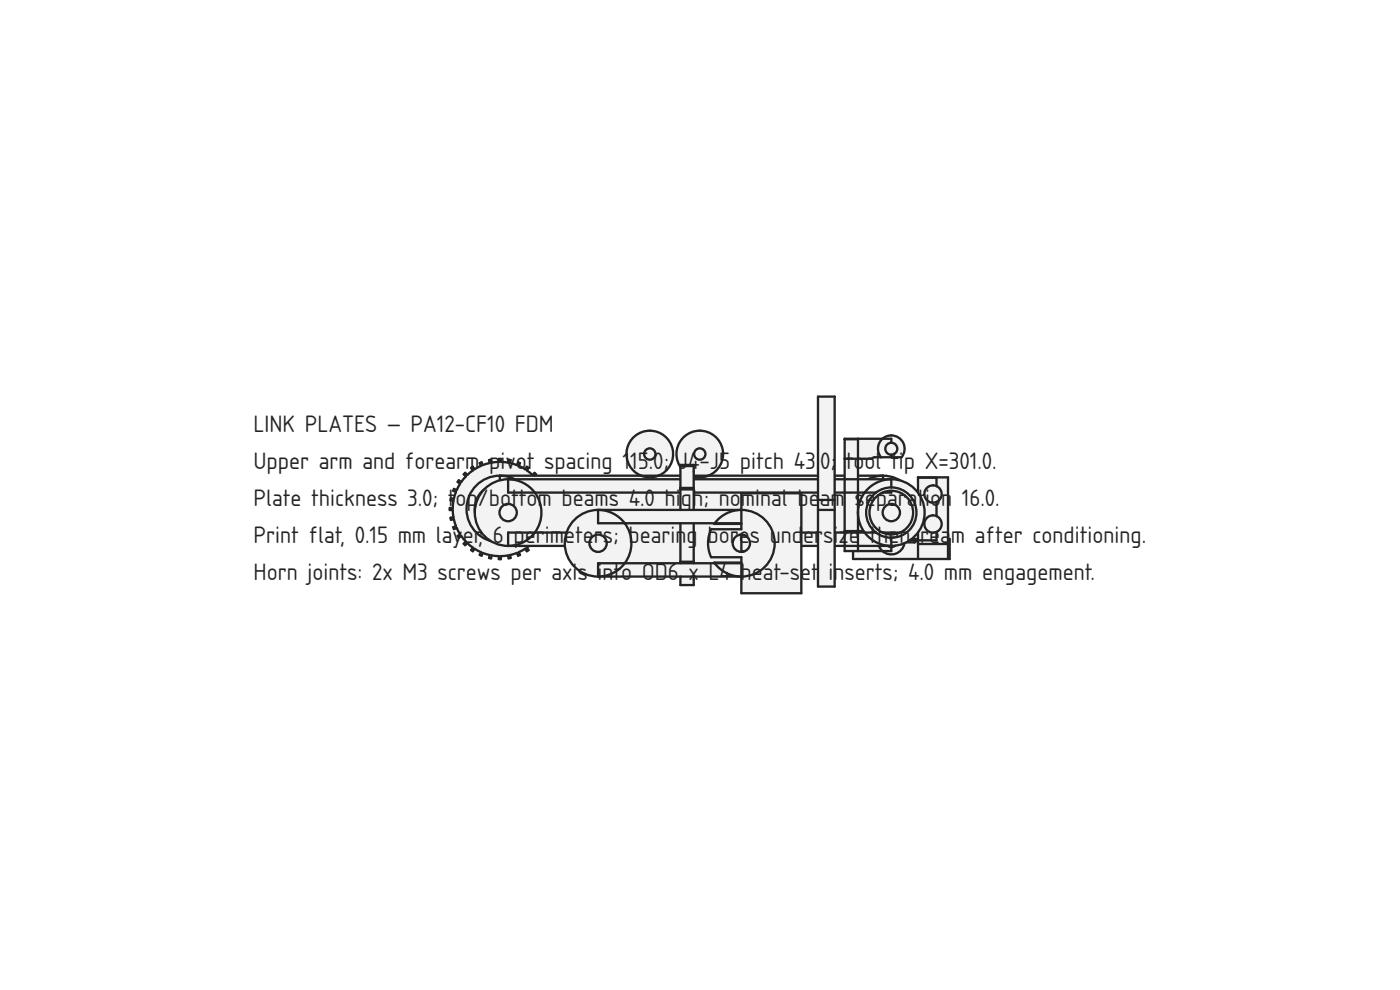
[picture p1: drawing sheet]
<svg xmlns="http://www.w3.org/2000/svg" width="420mm" height="297mm" viewBox="0 0 420 297" stroke-linecap="round" stroke-linejoin="round" font-family="sans-serif">
<g fill="#f1f3f5">
<path d="M139.2 142.3l.4-.4 .6 .6 1.7-1.4-.5-.7 .5-.3 .5 .7 1.9-1-.3-.9 .5-.2 .4 .8 2.1-.6-.2-.9 .6-.1 .2 .9 2.1-.2v-.9h.6v.9l2.2 .2 .1-.9 .6 .1-.1 .9 2 .6 .4-.8 .6 .2-.4 .9 1.9 1 .5-.7 .5 .3-.5 .7 1.7 1.4 .6-.6 .5 .4-.5 .4h32a7 7 0 0 1-3-10.7 7 7 0 0 1 11.2 0 7 7 0 0 1-3 10.7h9.8a7 7 0 0 1-3-10.7 7 7 0 0 1 11.2 0 7 7 0 0 1-3 10.7h52.4a10 10 0 0 1 9.8 7.8 10 10 0 0 1-5.4 11.2h6.1v-18.5h9v18.5h.5v6h-29v-5h-21.8v5h-9v-5h-64.8l.5 .4-.5 .5-.6-.7-1.7 1.4 .5 .8-.5 .3-.5-.8-1.9 1.1 .4 .8-.6 .2-.4-.8-2 .6 .1 .9-.6 .1-.1-.9-2.2 .3v.9h-.6v-.9l-2.1-.3-.2 .9-.6-.1 .2-.9-2.1-.6-.4 .8-.5-.2 .3-.8-1.9-1.1-.5 .8-.5-.3 .5-.8-1.7-1.4-.6 .7-.4-.5 .6-.6-1.4-1.7-.7 .5-.4-.5 .8-.5-1-1.9-.9 .4-.2-.6 .8-.3-.6-2.1-.9 .2-.1-.6 .9-.2-.2-2.2h-.9v-.6h.9l.2-2.1-.9-.2 .1-.6 .9 .2 .6-2.1-.8-.3 .2-.6 .9 .3 1-1.9-.8-.5 .4-.5 .7 .5 1.4-1.7z" fill-rule="evenodd"/>
<path d="M163.8 146.7h61.4v12h-61.4l.2-.5-.8-.3 .6-2.1 .9 .2 .1-.6-.9-.2 .2-2.2h1v-.6h-1l-.2-2.1 .9-.2-.1-.6-.9 .2-.6-2.1 .8-.3z" fill-rule="evenodd"/>
<path d="M150 162.7a10 10 0 0 0 8-4h99a10 10 0 0 0 8 4z" fill-rule="evenodd"/>
<path d="M150 142.7h42.4a7 7 0 0 0 5.2 0h9.8a7 7 0 0 0 5.2 0h52.4a10 10 0 0 0-8 4h-99a10 10 0 0 0-8-4z" fill-rule="evenodd"/>
<path d="M257 146.7h8v-4a10 10 0 0 1 10 10 10 10 0 0 1-10 10v-4h-8a10 10 0 0 1 0-12z" fill-rule="evenodd"/>
<path d="M234.2 146.7h22.8a10 10 0 0 0 0 12h-22.8z" fill-rule="evenodd"/>
<path d="M139.2 142.3l.4-.4 .6 .6 1.7-1.4-.5-.7 .5-.3 .5 .7 1.9-1-.3-.9 .5-.2 .4 .8 2.1-.6-.2-.9 .6-.1 .2 .9 2.1-.2v-.9h.6v.9l2.2 .2 .1-.9 .6 .1-.1 .9 2 .6 .4-.8 .6 .2-.4 .9 1.9 1 .5-.7 .5 .3-.5 .7 1.7 1.4 .6-.6 .5 .4-.5 .4h-10.4a10 10 0 0 0-10 10 10 10 0 0 0 10 10h10.4l.5 .4-.5 .5-.6-.7-1.7 1.4 .5 .8-.5 .3-.5-.8-1.9 1.1 .4 .8-.6 .2-.4-.8-2 .6 .1 .9-.6 .1-.1-.9-2.2 .3v.9h-.6v-.9l-2.1-.3-.2 .9-.6-.1 .2-.9-2.1-.6-.4 .8-.5-.2 .3-.8-1.9-1.1-.5 .8-.5-.3 .5-.8-1.7-1.4-.6 .7-.4-.5 .6-.6-1.4-1.7-.7 .5-.4-.5 .8-.5-1-1.9-.9 .4-.2-.6 .8-.3-.6-2.1-.9 .2-.1-.6 .9-.2-.2-2.2h-.9v-.6h.9l.2-2.1-.9-.2 .1-.6 .9 .2 .6-2.1-.8-.3 .2-.6 .9 .3 1-1.9-.8-.5 .4-.5 .7 .5 1.4-1.7z" fill-rule="evenodd"/>
<path d="M256 162.7h18.4l.6-.3v-.7h.5v6h-19.5z" fill-rule="evenodd"/>
<path d="M275.5 143.3h5.6v2.5a2.6 2.6 0 0 0-3.7 2.4 2.6 2.6 0 0 0 3.7 2.4v4.2a2.6 2.6 0 0 0-3.7 2.4 2.6 2.6 0 0 0 3.7 2.4v2.5h-5.6z" fill-rule="evenodd"/>
<path d="M142.5 146.1a10 10 0 0 1 7.5-3.4v2.5a7.5 7.5 0 0 0-7.5 7.5 7.5 7.5 0 0 0 7.5 7.6v2.4a10 10 0 0 1-9.1-5.9 10 10 0 0 1 1.6-10.7z" fill-rule="evenodd"/>
<path d="M275.5 143.2h9v20h-9v-1.1h5.6v-2.5a2.6 2.6 0 0 0 1.5-2.4 2.6 2.6 0 0 0-1.5-2.4v-4.2a2.6 2.6 0 0 0 1.5-2.4 2.6 2.6 0 0 0-1.5-2.4v-2.5z" fill-rule="evenodd"/>
<path d="M158 146.7h4.8l.2 .3 .8-.3 .2 .6-.8 .3 .6 2.1 .9-.2 .1 .6-.9 .2 .2 2.1h1v.6h-1l-.2 2.2 .9 .2-.1 .6-.9-.2-.6 2.1 .8 .3-.2 .5-.8-.3-.2 .3h-4.8a10 10 0 0 0 0-12z" fill-rule="evenodd"/>
<path d="M275.5 163.2h9v4.5h-9z" fill-rule="evenodd"/>
<path d="M225.2 163.2h9v4.5h-9z" fill-rule="evenodd"/>
<path d="M231.8 146.7h2.4v12h-2.4a2.6 2.6 0 0 0-.1-3.1 2.6 2.6 0 0 0-3-.8v-4.2a2.6 2.6 0 0 0 3-.7 2.6 2.6 0 0 0 .1-3.2z" fill-rule="evenodd"/>
<path d="M154.6 146.7h3.4a10 10 0 0 1 0 12h-3.4a7.5 7.5 0 0 0 0-12z" fill-rule="evenodd"/>
<path d="M225.2 146.7h2.4a2.6 2.6 0 0 0 1.1 3.9v4.2a2.6 2.6 0 0 0-1.1 3.9h-2.4z" fill-rule="evenodd"/>
<path d="M257 158.7h8v4a10 10 0 0 1-8-4z" fill-rule="evenodd"/>
<path d="M258.3 145.3a10 10 0 0 1 6.7-2.6v4h-8z" fill-rule="evenodd"/>
<path d="M227.9 155.4a2.6 2.6 0 0 1 3.5-.2 2.6 2.6 0 0 1 .4 3.5h-4.2a2.6 2.6 0 0 1 .3-3.3z" fill-rule="evenodd"/>
<path d="M227.6 146.7h4.2a2.6 2.6 0 0 1-2.1 4.1 2.6 2.6 0 0 1-2.1-4.1z" fill-rule="evenodd"/>
<path d="M150 142.7a10 10 0 0 1 8 4h-3.4l-1.8-1-2.8-.5z" fill-rule="evenodd"/>
<path d="M150 160.3l2.1-.3 2.5-1.3h3.4a10 10 0 0 1-8 4z" fill-rule="evenodd"/>
<path d="M225.2 162.7h9v.5h-9z" fill-rule="evenodd"/>
<path d="M265 162.7l1.7-.1 1.7-.5h6v.6z" fill-rule="evenodd"/>
<path d="M284.5 161.7h.5v6h-.5z" fill-rule="evenodd"/>
<path d="M268.4 162.1l1-.4h5v.4z" fill-rule="evenodd"/>
<path d="M192.4 142.7h5.2a7 7 0 0 1-5.2 0z" fill-rule="evenodd"/>
<path d="M207.4 142.7h5.2a7 7 0 0 1-5.2 0z" fill-rule="evenodd"/>
<path d="M274.4 162.1h.6v.3l-.6 .3z" fill-rule="evenodd"/>
<path d="M274.4 161.7h.6v.4h-.6z" fill-rule="evenodd"/>
<path d="M162.8 146.7h.9l-.7 .3z" fill-rule="evenodd"/>
<path d="M163 158.4l.7 .3h-.9z" fill-rule="evenodd"/>
<circle cx="150" cy="152.7" r="7.5"/>
<circle cx="210" cy="136.2" r="7"/>
<circle cx="195" cy="136.2" r="7"/>
<circle cx="150" cy="152.7" r="6.6"/>
<circle cx="280" cy="148.2" r="2.6"/>
<circle cx="280" cy="157.2" r="2.6"/>
<circle cx="265" cy="152.7" r="2.6"/>
<circle cx="150" cy="152.7" r="2.6"/>
<circle cx="195" cy="136.2" r="1.7"/>
<circle cx="210" cy="136.2" r="1.7"/>
</g>
<g fill="none" stroke="#212529" stroke-width=".7">
<path d="M150 142.7a10 10 0 0 1 10 10 10 10 0 0 1-10 10M150 145.2a7.5 7.5 0 0 0-7.5 7.5 7.5 7.5 0 0 0 7.5 7.6M150 145.2l2.1 .3 2.5 1.2M150 142.7a10 10 0 0 0-10 10 10 10 0 0 0 10 10M150 142.7v2.5M150 142.7h115M154.6 158.7l-2.5 1.3-2.1 .3M154.6 146.7a7.5 7.5 0 0 1 0 12M154.6 158.7h110.4v4M160.4 142.7l.5-.4-.5-.4-.6 .6-1.7-1.4 .5-.7-.5-.3-.5 .7-1.9-1 .4-.9-.6-.2-.4 .8-2-.6 .1-.9-.6-.1-.1 .9-2.2-.2v-.9h-.6v.9l-2.1 .2-.2-.9-.6 .1 .2 .9-2.1 .6-.4-.8-.5 .2 .3 .9-1.9 1-.5-.7-.5 .3 .5 .7-1.7 1.4-.6-.6-.4 .4 .6 .6-1.4 1.7-.7-.5-.4 .5 .8 .5-1 1.9-.9-.3-.2 .6 .8 .3-.6 2.1-.9-.2-.1 .6 .9 .2-.2 2.1h-.9v.6h.9l.2 2.2-.9 .2 .1 .6 .9-.2 .6 2.1-.8 .3 .2 .6 .9-.4 1 1.9-.8 .5 .4 .5 .7-.5 1.4 1.7-.6 .6 .4 .5 .6-.7 1.7 1.4-.5 .8 .5 .3 .5-.8 1.9 1.1-.3 .8 .5 .2 .4-.8 2.1 .6-.2 .9 .6 .1 .2-.9 2.1 .3v.9h.6v-.9l2.2-.3 .1 .9 .6-.1-.1-.9 2-.6 .4 .8 .6-.2-.4-.8 1.9-1.1 .5 .8 .5-.3-.5-.8 1.7-1.4 .6 .7 .5-.5-.5-.4M162.8 146.7l.2 .3 .7-.3M162.8 158.7l.2-.3 .7 .3"/>
<path d="M163.8 146.7l.2 .6-.8 .3 .6 2.1 .9-.2 .1 .6-.9 .2 .2 2.1h1v.6h-1l-.2 2.2 .9 .2-.1 .6-.9-.2-.6 2.1 .8 .3-.2 .5M225.2 146.7v12M227.6 146.7a2.6 2.6 0 0 0 1.1 3.9M228.7 154.8a2.6 2.6 0 0 0-1.1 3.9M228.7 154.8a2.6 2.6 0 0 1 3 .8 2.6 2.6 0 0 1 .1 3.1M228.7 150.6v4.2M231.8 146.7a2.6 2.6 0 0 1-.1 3.2 2.6 2.6 0 0 1-3 .7M234.2 146.7v12M265 142.7a10 10 0 0 0-10 10 10 10 0 0 0 10 10M265 142.7a10 10 0 0 1 10 10 10 10 0 0 1-10 10M265 142.7v4h-110.4M275.5 143.3h5.6v2.5"/>
<path d="M281.1 145.8a2.6 2.6 0 0 1 1.5 2.4 2.6 2.6 0 0 1-1.5 2.4M281.1 154.8a2.6 2.6 0 0 1 1.5 2.4 2.6 2.6 0 0 1-1.5 2.4M281.1 154.8a2.6 2.6 0 0 0-3.7 2.4 2.6 2.6 0 0 0 3.7 2.4M281.1 145.8a2.6 2.6 0 0 0-3.7 2.4 2.6 2.6 0 0 0 3.7 2.4M281.1 150.6v4.2M281.1 159.6v2.5h-5.6M150 160.3v2.4M150 162.7h124.4M225.2 162.7v5h9v-5M225.2 163.2h9M268.4 162.1h6.6M269.4 161.7h6.1"/>
<path d="M274.4 161.7v1M275 162.1l-.2 .4-.4 .2M275 161.7v.4M275.5 167.7v-24.5h9v24.5M275.5 163.2h9M284.5 161.7h.5v6h-29v-5"/>
<circle cx="195" cy="136.2" r="7"/>
<circle cx="195" cy="136.2" r="1.7"/>
<circle cx="210" cy="136.2" r="7"/>
<circle cx="210" cy="136.2" r="1.7"/>
<circle cx="150" cy="152.7" r="6.6"/>
<circle cx="150" cy="152.7" r="2.6"/>
<circle cx="265" cy="152.7" r="2.6"/>
</g>
<g fill="#f1f3f5">
<path d="M145 147.2a10 10 0 0 1 7.5-3.4h101v-12.2h11.3a4 4 0 0 1 5.5 .2 4 4 0 0 1 .3 5.4h-8.1l-.8 .4h-4.2v6.2h10a10 10 0 0 1 9.8 8 10 10 0 0 1-5.9 11.2 4 4 0 0 1-6.6 2.3h-11.3v-1.5h-101a10 10 0 0 1-9.1-5.9 10 10 0 0 1 1.6-10.7z" fill-rule="evenodd"/>
<path d="M160.5 147.8h93v12h-93a10 10 0 0 0 0-12z" fill-rule="evenodd"/>
<path d="M152.5 163.8a10 10 0 0 0 8-4h93v4z" fill-rule="evenodd"/>
<path d="M152.5 143.8h101v4h-93a10 10 0 0 0-8-4z" fill-rule="evenodd"/>
<path d="M145 147.2a10 10 0 0 1 7.5-3.4v4h8a10 10 0 0 1 0 12h-8v4a10 10 0 0 1-9.1-5.9 10 10 0 0 1 1.6-10.7z" fill-rule="evenodd"/>
<path d="M262.8 149.2a4.7 4.7 0 0 1 4.7-1.4v-.6a6.5 6.5 0 0 1 6.4 5.3 6.5 6.5 0 0 1-3.8 7.3h-2.6a5.3 5.3 0 0 1-6.1-3.5 6.5 6.5 0 0 1 1.4-7.1z" fill-rule="evenodd"/>
<path d="M267.5 143.8a10 10 0 0 1 10 10 10 10 0 0 1-10 10v-2.5a7.5 7.5 0 0 0 7.5-7.5 7.5 7.5 0 0 0-7.5-7.6z" fill-rule="evenodd"/>
<path d="M253.5 147.8h4v11.5h-4z" fill-rule="evenodd"/>
<path d="M257.5 131.6h7.3a4 4 0 0 0-.4 5.6h-2.2l-.5 .4h-4.2z" fill-rule="evenodd"/>
<path d="M259.5 147.8h3.4a7.5 7.5 0 0 0 0 12h-3.4a10 10 0 0 1 0-12z" fill-rule="evenodd"/>
<path d="M253.5 137.6h4v6.2h-4z" fill-rule="evenodd"/>
<path d="M253.5 131.8h4v5.8h-4z" fill-rule="evenodd"/>
<path d="M152.5 143.8a10 10 0 0 1 8 4h-8z" fill-rule="evenodd"/>
<path d="M152.5 159.8h8a10 10 0 0 1-8 4z" fill-rule="evenodd"/>
<path d="M264.8 131.6a4 4 0 0 1 5.5 .2 4 4 0 0 1 .3 5.4h-3.1v-.8a1.8 1.8 0 0 0 1.8-1.8 1.8 1.8 0 0 0-1.8-1.8v-1.2z" fill-rule="evenodd"/>
<path d="M257.5 159.8h2a10 10 0 0 0 8 4h-10z" fill-rule="evenodd"/>
<path d="M257.5 143.8h10a10 10 0 0 0-8 4h-2z" fill-rule="evenodd"/>
<path d="M259.5 159.8h3.4l2.5 1.3 2.1 .2v2.5a10 10 0 0 1-8-4z" fill-rule="evenodd"/>
<path d="M260.7 146.4a10 10 0 0 1 6.8-2.6v2.4l-2.1 .3-2.5 1.3h-3.4z" fill-rule="evenodd"/>
<path d="M253.5 159.8h4v4h-4z" fill-rule="evenodd"/>
<path d="M253.5 143.8h4v4h-4z" fill-rule="evenodd"/>
<path d="M264.8 131.6h2.7v1.2a1.8 1.8 0 0 0-1.8 1.8 1.8 1.8 0 0 0 1.8 1.8v.8h-3.1a4 4 0 0 1 .4-5.6z" fill-rule="evenodd"/>
<path d="M257.5 163.8h6.3l1 1.5h-7.3z" fill-rule="evenodd"/>
<path d="M264.8 165.3h2.7v-1.2l3.9-1.1a4 4 0 0 1-6.6 2.3z" fill-rule="evenodd"/>
<path d="M253.5 163.8h4v1.5h-4z" fill-rule="evenodd"/>
<path d="M263.8 163.8h2.6l1.1 .3v1.2h-2.7z" fill-rule="evenodd"/>
<path d="M257.5 147.8h2a10 10 0 0 0-2 6z" fill-rule="evenodd"/>
<path d="M257.5 153.8a10 10 0 0 0 1.7 5.5h-1.7z" fill-rule="evenodd"/>
<circle cx="267.5" cy="153.8" r="7.6"/>
<circle cx="267.5" cy="153.8" r="6.6"/>
<circle cx="267.5" cy="153.8" r="2.6"/>
<circle cx="152.5" cy="153.8" r="2.6"/>
<circle cx="267.5" cy="134.6" r="1.8"/>
</g>
<path d="M253.5 159.6h4" fill="none" stroke="#f1f3f5" stroke-width=".45"/>
<g fill="#f1f3f5">
<path d="M267.5 159.8h2.6l-2.6 .5z" fill-rule="evenodd"/>
<path d="M264.9 147.8l2.6-.6v.6z" fill-rule="evenodd"/>
<path d="M264.9 159.8h2.6v.5z" fill-rule="evenodd"/>
<path d="M257.5 159.3h1.7l.3 .5h-2z" fill-rule="evenodd"/>
</g>
<path d="M253.5 131.7h4" fill="none" stroke="#f1f3f5" stroke-width=".3"/>
<path d="M266.4 163.8l2.2-.1a1.8 1.8 0 0 1-2.2 .1z" fill-rule="evenodd" fill="#f1f3f5"/>
<g fill="none" stroke="#212529" stroke-width=".7">
<path d="M253.5 131.8h4M257.5 131.6v33.7M264.4 137.2a4 4 0 0 1 .4-5.5 4 4 0 0 1 5.4 0 4 4 0 0 1 .4 5.5h-8.1l-.8 .4h-8.2M267.5 132.8a1.8 1.8 0 0 0-1.8 1.8 1.8 1.8 0 0 0 1.8 1.8M267.5 132.8a1.8 1.8 0 0 1 1.8 1.8 1.8 1.8 0 0 1-1.8 1.8M267.5 132.8v-1.2h-14v33.7h14v-1.2M267.5 136.4v.8M152.5 143.8a10 10 0 0 1 10 10 10 10 0 0 1-10 10M152.5 143.8a10 10 0 0 0-10 10 10 10 0 0 0 10 10M152.5 143.8v4h110.4M152.5 143.8h115M253.5 159.3h5.7"/>
<path d="M262.9 159.8l2.5 1.3 2.1 .2M262.9 147.8a7.5 7.5 0 0 0 0 12M262.9 159.8h-110.4v4M264.9 159.8h5.2M267.5 143.8a10 10 0 0 0-10 10 10 10 0 0 0 10 10M267.5 143.8a10 10 0 0 1 10 10 10 10 0 0 1-10 10M267.5 146.2a7.5 7.5 0 0 1 7.5 7.6 7.5 7.5 0 0 1-7.5 7.5M267.5 146.2l-2.1 .3-2.5 1.3M267.5 147.2v.6h-2.6M267.5 143.8v2.4M267.5 159.8v.5M152.5 163.8h115"/>
<path d="M266.4 163.8l1.1 .3M267.5 161.3v2.5M268.6 163.7l-1.1 .4M271.4 163a4 4 0 0 1-3.5 3.3 4 4 0 0 1-4.1-2.5"/>
<circle cx="152.5" cy="153.8" r="2.6"/>
<circle cx="267.5" cy="153.8" r="6.6"/>
<circle cx="267.5" cy="153.8" r="2.6"/>
</g>
<g fill="#f1f3f5">
<path d="M172 156.4a10 10 0 0 1 7.5-3.4h24.7v-13.5h4v13.5h14.3v-5h18v30h-18v-5h-14.3v2.5h-4v-2.5h-24.7a10 10 0 0 1-9.1-5.9 10 10 0 0 1 1.6-10.7z" fill-rule="evenodd"/>
<path d="M222.5 148h18v30h-18v-5a10 10 0 0 0 10-10 10 10 0 0 0-10-10z" fill-rule="evenodd"/>
<path d="M245.5 119h5v57h-5z" fill-rule="evenodd"/>
<path d="M172 156.4a10 10 0 0 1 7.5-3.4v4h8a10 10 0 0 1 0 12h-8v4a10 10 0 0 1-9.1-5.9 10 10 0 0 1 1.6-10.7z" fill-rule="evenodd"/>
<path d="M214.5 157h8v-4a10 10 0 0 1 10 10 10 10 0 0 1-10 10v-4h-8l-.2-.2h8.2v-1.6h-9.1a10 10 0 0 1 0-8.4h9.1v-1.6h-8.2z" fill-rule="evenodd"/>
<path d="M187.5 157h16.7v12h-16.7a10 10 0 0 0 0-12z" fill-rule="evenodd"/>
<path d="M245.5 119h5v31h-5z" fill-rule="evenodd"/>
<path d="M179.5 173a10 10 0 0 0 8-4h27a10 10 0 0 0 8 4z" fill-rule="evenodd"/>
<path d="M179.5 153h43a10 10 0 0 0-8 4h-27a10 10 0 0 0-8-4z" fill-rule="evenodd"/>
<path d="M245.5 153h5v23h-5z" fill-rule="evenodd"/>
<path d="M208.2 157l14.3 .2v1.6h-9.1a10 10 0 0 0 0 8.4h9.1v1.6l-14.3 .2z" fill-rule="evenodd"/>
<path d="M204.2 157h4v11.5h-4z" fill-rule="evenodd"/>
<path d="M204.2 139.8h4v6.6h-4z" fill-rule="evenodd"/>
<path d="M204.2 146.8h4v6.2h-4z" fill-rule="evenodd"/>
<path d="M215.7 155.6a10 10 0 0 1 6.8-2.6v4h-8z" fill-rule="evenodd"/>
<path d="M179.5 153a10 10 0 0 1 8 4h-8z" fill-rule="evenodd"/>
<path d="M179.5 169h8a10 10 0 0 1-8 4z" fill-rule="evenodd"/>
<path d="M214.5 169h8v4a10 10 0 0 1-8-4z" fill-rule="evenodd"/>
<path d="M245.5 150h5v3h-5z" fill-rule="evenodd"/>
<path d="M220.9 161l1.6-.6v5.2a2.6 2.6 0 0 1-2.5-1.7 2.6 2.6 0 0 1 .9-2.9z" fill-rule="evenodd"/>
<path d="M222.5 160.6a2.41 2.41 0 0 1 2.6 2.4 2.41 2.41 0 0 1-2.6 2.4z" fill-rule="evenodd"/>
<path d="M204.2 173h4v2.5h-4z" fill-rule="evenodd"/>
<circle cx="222.5" cy="163" r="2.6"/>
<circle cx="179.5" cy="163" r="2.6"/>
</g>
<path d="M204.2 146.6h4M204.2 168.8h4" fill="none" stroke="#f1f3f5" stroke-width=".45"/>
<path d="M204.2 139.7h4" fill="none" stroke="#f1f3f5" stroke-width=".35"/>
<g fill="#f1f3f5">
<path d="M222.5 160.4l1 .2h-1z" fill-rule="evenodd"/>
<path d="M222.5 165.4h1l-1 .2z" fill-rule="evenodd"/>
</g>
<g fill="none" stroke="#212529" stroke-width=".7">
<path d="M245.5 119h5v57h-5zM204.2 139.8h4M179.5 153a10 10 0 0 1 10 10 10 10 0 0 1-10 10M179.5 153a10 10 0 0 0-10 10 10 10 0 0 0 10 10M179.5 153v4h43v-9h18v30h-18v-9h-43v4M179.5 153h43M204.2 153v-13.5h4v13.5M204.2 157v12M204.2 146.8h4M204.2 146.4h4M208.2 157v12M222.5 153a10 10 0 0 0-8.2 4.2h8.2v1.6h-9.1a10 10 0 0 0 0 8.4h9.1v1.6h-8.2a10 10 0 0 0 8.2 4.2"/>
<path d="M222.5 153a10 10 0 0 1 10 10 10 10 0 0 1-10 10M245.5 153h5M245.5 150h5M179.5 173h43M204.2 173v2.5h4v-2.5M204.2 168.5h4M222.5 160.4v5.2M222.5 165.4h1M222.5 160.6h1"/>
<circle cx="179.5" cy="163" r="2.6"/>
<circle cx="222.5" cy="163" r="2.6"/>
</g>
<g font-size="6.7" fill="#212529">
<text x="76" y="129.5">LINK PLATES — PA12-CF10 FDM</text>
<text x="76" y="140.6">Upper arm and forearm pivot spacing 115.0; J4-J5 pitch 43.</text>
<text x="246.1" y="140.6">0;</text>
<text x="253.8" y="140.6">to</text>
<text x="259.4" y="140.6">ol tip X=301.0.</text>
<text x="76" y="151.7">Plate thickness 3.0; top/bottom beams 4.0 hi</text>
<text x="204.3" y="151.7">gh; nom</text>
<text x="226.6" y="151.7">ina</text>
<text x="234.6" y="151.7">l be</text>
<text x="246" y="151.7">am</text>
<text x="256.4" y="151.7">separatio</text>
<text x="282.4" y="151.7">n</text>
<text x="288.6" y="151.7">16.0.</text>
<text x="76" y="162.8">Print flat, 0.15 mm layer, 6</text>
<text x="154.1" y="162.8">perimeters; bearin</text>
<text x="206" y="162.8">g</text>
<text x="212.3" y="162.8">bores und</text>
<text x="241" y="162.8">er</text>
<text x="247" y="162.8">si</text>
<text x="251.6" y="162.8">z</text>
<text x="254.7" y="162.8">e</text>
<text x="260.9" y="162.8">then rea</text>
<text x="285.3" y="162.8">m after conditioning.</text>
<text x="76" y="173.9">Horn joints: 2x M3 screws per axis into OD6</text>
<text x="206.6" y="173.9">x L4 heat-set</text>
<text x="248.6" y="173.9">inserts; 4.0 mm engagement.</text>
</g>
</svg>
